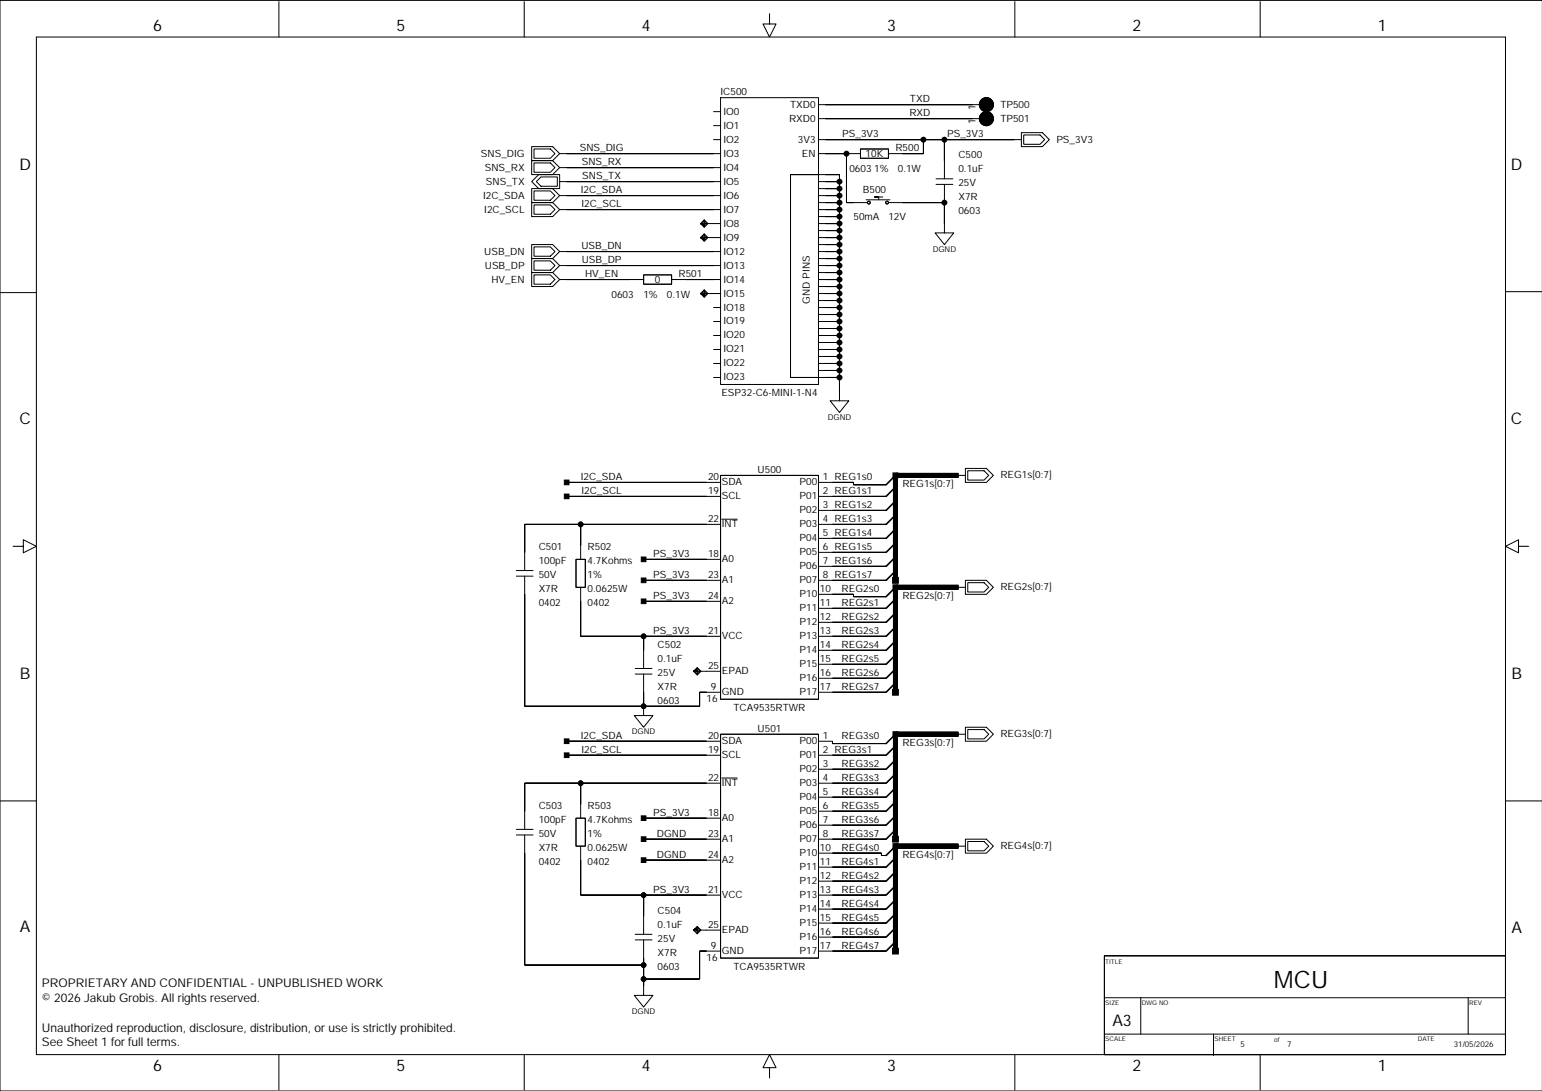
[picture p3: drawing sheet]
<svg xmlns="http://www.w3.org/2000/svg" width="420mm" height="297mm" viewBox="0 0 420 297" stroke-linecap="round" stroke-linejoin="round" font-family="sans-serif">
<g fill="none" stroke="#000" stroke-width=".27">
<path d="M9.9 10.1h400v277h-400zM75.9 .4v9.7M142.7 .4v9.7M209.5 3.7v2.8h1.8l-1.8 3.6-1.8-3.6h1.8M276.3 .4v9.7M343.1 .4v9.7M419.9 .1h-419.9v296.9h419.9M144.7 39.9h5.8l1.9 1.9-1.9 1.9h-5.8zM194.3 38h1.9M194.3 30.4h1.9M194.3 34.2h1.9M196.2 26.6h26.6v78.1h-26.6z"/>
<path d="M222.8 38h55.3M222.8 32.3h43.8M222.8 28.5h43.8M251.4 38v3.8h-9.5M257.1 38v10.7M278.1 36.1h5.7l1.9 1.9-1.9 1.9h-5.7zM278.7 36.7h4.4l1.3 1.3-1.3 1.3h-4.4zM144.7 51.3h5.8l1.9 2-1.9 1.9h-5.8zM144.7 55.2h5.8l1.9 1.9-1.9 1.9h-5.8zM144.7 43.7h5.8l1.9 1.9-1.9 1.9h-5.8zM145.4 52h4.4l1.3 1.3-1.3 1.2h-4.4zM145.4 55.8h4.4l1.3 1.3-1.3 1.2h-4.4z"/>
<path d="M145.4 44.4h4.4l1.3 1.2-1.3 1.3h-4.4zM145.4 40.6h4.4l1.3 1.2-1.3 1.3h-4.4zM146.7 47.5h5.7v3.8h-5.7l-2-1.9zM147.3 48.2h4.4v2.5h-4.4l-1.3-1.3zM152.4 49.4h43.8M152.4 41.8h43.8M152.4 45.6h43.8M152.4 53.3h43.8M152.4 57.1h43.8M191.7 59.9v2M215.2 47.5h7.6v55.3h-7.6zM222.8 47.5h5.7v61.6h-2.5l2.5 3.2 2.6-3.2h-2.6"/>
<path d="M222.8 49.4h5.7M222.8 41.8h11.5M222.8 51.3h5.7M222.8 53.3h5.7M222.8 57.1h5.7M222.8 55.2h5.7M222.8 59h5.7M230.5 41.8h.1M230.5 41.8v13.4h5.7M234.3 40.6h7.6v2.5h-7.6zM235.8 54.4h6.5M240.4 53.6h-2.3h1.1v.8"/>
<path d="M241.9 55.2h15.2M254.8 50.2h4.6M254.8 48.7h4.6M257.1 55.2h.1M257.1 50.2v13.2h-2.5l2.5 3.2 2.6-3.2h-2.6M0 79.7h9.9M144.7 66.6h5.8l1.9 1.9-1.9 1.9h-5.8zM144.7 70.4h5.8l1.9 1.9-1.9 1.9h-5.8zM144.7 74.2h5.8l1.9 1.9-1.9 1.9h-5.8zM145.4 67.2h4.4l1.3 1.3-1.3 1.3h-4.4zM145.4 71h4.4l1.3 1.3-1.3 1.3h-4.4zM145.4 74.8h4.4l1.3 1.3-1.3 1.3h-4.4z"/>
<path d="M152.4 68.5h43.8M152.4 72.3h43.8M152.4 76.1h22.8M175.2 74.8h7.6v2.6h-7.6zM182.8 76.1h13.4M191 79.9l.7 .8-.7-.8 .7-.7 .8 .7-.8 .8M191 60.9l.7 .7-.7-.7 .7-.8 .8 .8-.8 .7M191 64.7l.7 .7-.7-.7 .7-.8 .8 .8-.8 .7M191.5 79.9l.2 .3-.2-.3 .2-.2 .3 .2-.3 .3M191.5 60.9l.2 .2-.2-.2 .2-.3 .3 .3-.3 .2M191.5 64.7l.2 .2-.2-.2 .2-.3 .3 .3-.3 .2M191.7 63.7v2"/>
<path d="M191.7 78.9v2M194.3 79.9h.1M194.3 60.9h.1M194.3 64.7h.1M196.2 79.9h-5.5l.3 .3-.3-.3 1-1 1 1-1 1-.7-.7M196.2 60.9h-5.5l.3 .2-.3-.2 1-1 1 1-1 1-.7-.8M196.2 64.7h-5.5l.3 .2-.3-.2 1-1 1 1-1 1-.7-.8M222.8 68.5h5.7M222.8 72.3h5.7M222.8 76.1h5.7M222.8 79.9h5.7M222.8 60.9h5.7"/>
<path d="M222.8 64.7h5.7M222.8 62.8h5.7M222.8 66.6h5.7M222.8 70.4h5.7M222.8 74.2h5.7M222.8 78h5.7M257.1 60.9h.1M409.9 79.4h9.9M194.3 83.7h1.9M194.3 87.5h1.9M194.3 91.3h1.9M194.3 95.2h1.9"/>
<path d="M194.3 99h1.9M222.8 83.7h5.7M222.8 87.5h5.7M222.8 91.3h5.7M222.8 95.2h5.7M222.8 99h5.7M222.8 81.8h5.7M222.8 85.6h5.7M222.8 89.4h5.7M222.8 93.3h5.7M222.8 97.1h5.7M194.3 102.8h1.9"/>
<path d="M222.8 102.8h5.7M222.8 100.9h5.7M228.5 106.6h.1M154.3 131.3h41.9M154.3 135.2h41.9M196.2 129.4h26.6v61h-26.6zM222.8 131.3h9.6v.7h8.8M222.8 135.2h18.4M222.8 139h18.4M241.2 132h.1M241.2 135.2h.1M241.2 139h.1"/>
<path d="M260.9 129.4h1.9M262.8 127.5h5.7l1.9 1.9-1.9 1.9h-5.7zM263.5 128.2h4.4l1.3 1.2-1.3 1.3h-4.4zM3.6 148.7h2.7v-1.7l3.6 1.7-3.6 1.8v-1.8M140.6 156.9h4.5M140.6 155.3h4.5M142.8 156.9v35.4h47.7v-3.8h5.7M156.8 152.3h2.5v7.6h-2.5zM158.1 159.9v13.3h38.1M158.1 142.8v9.5M175.2 158h21M175.2 152.3h21"/>
<path d="M196.2 142.8h-53.4v12.5M196.5 141.4h4.2M222.8 142.8h18.4M222.8 146.6h18.4M222.8 150.4h18.4M222.8 154.2h18.4M222.8 158h18.4M241.2 142.8h.1M241.2 146.6h.1M241.2 150.4h.1M241.2 154.2h.1M241.2 158h.1"/>
<path d="M260.9 159.9h1.9M262.8 158h5.7l1.9 1.9-1.9 1.9h-5.7zM263.5 158.6h4.4l1.3 1.3-1.3 1.3h-4.4zM413.4 148.7v-1.7l-3.5 1.7 3.5 1.8v-1.8h2.8M175.2 163.7h21M175.2 173.2v8.8M222.8 161.8h9.6v.6h8.8M222.8 165.6h18.4M222.8 169.4h18.4M222.8 173.2h18.4M222.8 177.1h18.4M241.2 162.4h.1"/>
<path d="M241.2 165.6h.1M241.2 169.4h.1M241.2 173.2h.1M241.2 177.1h.1M172.9 183.5h4.6M172.9 182h4.6M175.2 192.3h.1M175.2 183.5v11.3h-2.5l2.5 3.2 2.6-3.2h-2.6M189.1 182.5l.7-.8 1 1.1-1 1-1-1 .3-.3-.3 .3h7.4M189.8 182.5l.3 .3-.3 .2-.2-.2 .2-.3-.2 .3M189.8 182l.8 .8-.8 .7-.7-.7 .7-.8-.7 .8M189.8 181.7v2.1"/>
<path d="M192.4 182.8h.1M196.2 199.9h26.6v61h-26.6zM222.8 180.9h18.4M222.8 184.7h18.4M222.8 188.5h18.4M241.2 180.9h.1M241.2 184.7h.1M241.2 188.5h.1M260.9 199.9h1.9M262.8 198h5.7l1.9 1.9-1.9 1.9h-5.7zM263.5 198.6h4.4l1.3 1.3-1.3 1.3h-4.4zM0 218.1h9.9"/>
<path d="M154.3 205.6h41.9M154.3 201.8h41.9M158.1 213.2v9.6M196.2 213.2h-53.4v12.6M196.5 211.8h4.2M222.8 205.6h18.4M222.8 209.4h18.4M222.8 213.2h18.4M222.8 217h18.4M222.8 201.8h3.8v.6h14.6M241.2 202.4h.1M241.2 205.6h.1"/>
<path d="M241.2 209.4h.1M241.2 213.2h.1M241.2 217h.1M409.9 218.1h9.9M140.6 227.3h4.5M140.6 225.8h4.5M142.8 227.3v35.5h32.4M156.8 222.8h2.5v7.6h-2.5zM158.1 230.4v13.3h38.1M175.2 228.5h21M175.2 222.8h21M175.2 234.2h21"/>
<path d="M222.8 220.9h18.4M222.8 224.7h18.4M222.8 228.5h18.4M222.8 232.3h17.2v.6h1.2M222.8 236.1h18.4M222.8 239.9h18.4M241.2 220.9h.1M241.2 224.7h.1M241.2 228.5h.1M241.2 232.9h.1M241.2 236.1h.1M241.2 239.9h.1"/>
<path d="M260.9 230.4h1.9M262.8 228.5h5.7l1.9 1.9-1.9 1.9h-5.7zM263.5 229.1h4.4l1.3 1.3-1.3 1.2h-4.4zM172.9 255.9h4.6M172.9 254.4h4.6M175.2 255.9v15.1h-2.5l2.5 3.2 2.6-3.2h-2.6M175.2 243.7v10.7M189.1 253l.7-.8 1 1-1 1-1-1 .3-.2-.3 .2h7.4M189.8 253l.3 .2-.3 .3-.2-.3 .2-.2-.2 .2M189.8 252.5l.8 .7-.8 .8-.7-.8 .7-.7-.7 .7M189.8 252.2v2M192.4 253.2h.1"/>
<path d="M196.2 258.9h-5.7v7.7h-15.3M222.8 243.7h18.4M222.8 247.5h18.4M222.8 251.3h18.4M222.8 255.1h18.4M222.8 258.9h18.4M241.2 243.7h.1M241.2 247.5h.1M241.2 251.3h.1M241.2 255.1h.1M241.2 258.9h.1M175.2 268.5h.1"/>
<path d="M300.7 260.2h109.2v26.9h-109.2zM300.7 271.6h109.2M300.7 260.2h109.2M310.6 271.6v9.9M399.7 271.6v9.9M75.9 287.1v9.7M142.7 287.1v9.7M209.5 290.7h1.8l-1.8-3.6-1.8 3.6h1.8v2.8M276.3 287.1v9.7M300.7 281.5h109.2M330.4 281.5v5.9M343.1 287.1v9.7"/>
<circle cx="251.4" cy="38" r=".63"/>
<circle cx="257.1" cy="38" r=".63"/>
<circle cx="268.5" cy="32.3" r="1.9"/>
<circle cx="268.5" cy="28.5" r="1.9"/>
<circle cx="228.5" cy="57.1" r=".63"/>
<circle cx="228.5" cy="51.3" r=".63"/>
<circle cx="228.5" cy="59" r=".63"/>
<circle cx="228.5" cy="55.2" r=".63"/>
<circle cx="228.5" cy="53.3" r=".63"/>
<circle cx="228.5" cy="49.4" r=".63"/>
<circle cx="230.5" cy="41.8" r=".63"/>
<circle cx="236.5" cy="55.2" r=".38"/>
<circle cx="241.5" cy="55.2" r=".38"/>
<circle cx="257.1" cy="55.2" r=".63"/>
<circle cx="228.5" cy="64.7" r=".63"/>
<circle cx="228.5" cy="66.6" r=".63"/>
<circle cx="228.5" cy="76.1" r=".63"/>
<circle cx="228.5" cy="68.5" r=".63"/>
<circle cx="228.5" cy="60.9" r=".63"/>
<circle cx="228.5" cy="62.8" r=".63"/>
<circle cx="228.5" cy="78" r=".63"/>
<circle cx="228.5" cy="70.4" r=".63"/>
<circle cx="228.5" cy="79.9" r=".63"/>
<circle cx="228.5" cy="74.2" r=".63"/>
<circle cx="228.5" cy="72.3" r=".63"/>
<circle cx="228.5" cy="81.8" r=".63"/>
<circle cx="228.5" cy="89.4" r=".63"/>
<circle cx="228.5" cy="93.3" r=".63"/>
<circle cx="228.5" cy="85.6" r=".63"/>
<circle cx="228.5" cy="83.7" r=".63"/>
<circle cx="228.5" cy="87.5" r=".63"/>
<circle cx="228.5" cy="95.2" r=".63"/>
<circle cx="228.5" cy="91.3" r=".63"/>
<circle cx="228.5" cy="99" r=".63"/>
<circle cx="228.5" cy="97.1" r=".63"/>
<circle cx="228.5" cy="100.9" r=".63"/>
<circle cx="228.5" cy="102.8" r=".63"/>
<circle cx="158.1" cy="142.8" r=".63"/>
<circle cx="175.2" cy="173.2" r=".63"/>
<circle cx="175.2" cy="192.3" r=".63"/>
<circle cx="158.1" cy="213.2" r=".63"/>
<circle cx="175.2" cy="243.7" r=".63"/>
<circle cx="175.2" cy="266.6" r=".63"/>
<circle cx="175.2" cy="262.8" r=".63"/>
</g>
<g fill="#000" stroke="#000" stroke-width=".27">
<path d="M224.7 38h26.7z" fill-rule="evenodd"/>
<path d="M251.4 38v3.8z" fill-rule="evenodd"/>
<path d="M251.4 38h5.7z" fill-rule="evenodd"/>
<path d="M257.1 38v5.7z" fill-rule="evenodd"/>
<path d="M224.7 28.5h40z" fill-rule="evenodd"/>
<path d="M224.7 32.3h40z" fill-rule="evenodd"/>
<path d="M257.1 38h19.1z" fill-rule="evenodd"/>
<path d="M154.3 53.3h40z" fill-rule="evenodd"/>
<path d="M154.3 57.1h40z" fill-rule="evenodd"/>
<path d="M154.3 49.4h40z" fill-rule="evenodd"/>
<path d="M154.3 45.6h40z" fill-rule="evenodd"/>
<path d="M154.3 41.8h40z" fill-rule="evenodd"/>
<path d="M224.7 53.3h3.8z" fill-rule="evenodd"/>
<path d="M228.5 53.3v1.9z" fill-rule="evenodd"/>
<path d="M224.7 55.2h3.8z" fill-rule="evenodd"/>
<path d="M224.7 51.3h3.8z" fill-rule="evenodd"/>
<path d="M224.7 49.4h3.8z" fill-rule="evenodd"/>
<path d="M224.7 47.5h3.8z" fill-rule="evenodd"/>
<path d="M228.5 47.5v1.9z" fill-rule="evenodd"/>
<path d="M228.5 49.4v1.9z" fill-rule="evenodd"/>
<path d="M228.5 55.2v1.9z" fill-rule="evenodd"/>
<path d="M224.7 57.1h3.8z" fill-rule="evenodd"/>
<path d="M228.5 57.1v1.9z" fill-rule="evenodd"/>
<path d="M224.7 59h3.8z" fill-rule="evenodd"/>
<path d="M228.5 59v1.9z" fill-rule="evenodd"/>
<path d="M228.5 51.3v2z" fill-rule="evenodd"/>
<path d="M224.7 41.8h5.8z" fill-rule="evenodd"/>
<path d="M230.5 41.8v13.4z" fill-rule="evenodd"/>
<path d="M230.5 55.2h1.9z" fill-rule="evenodd"/>
<path d="M245.7 41.8h5.7z" fill-rule="evenodd"/>
<path d="M245.7 55.2h11.4z" fill-rule="evenodd"/>
<path d="M257.1 55.2v5.7z" fill-rule="evenodd"/>
<path d="M154.3 76.1h17.1z" fill-rule="evenodd"/>
<path d="M154.3 68.5h40z" fill-rule="evenodd"/>
<path d="M154.3 72.3h40z" fill-rule="evenodd"/>
<path d="M186.6 76.1h7.7z" fill-rule="evenodd"/>
<path d="M224.7 79.9h3.8z" fill-rule="evenodd"/>
<path d="M224.7 78h3.8z" fill-rule="evenodd"/>
<path d="M224.7 74.2h3.8z" fill-rule="evenodd"/>
<path d="M224.7 66.6h3.8z" fill-rule="evenodd"/>
<path d="M224.7 64.7h3.8z" fill-rule="evenodd"/>
<path d="M224.7 62.8h3.8z" fill-rule="evenodd"/>
<path d="M224.7 60.9h3.8z" fill-rule="evenodd"/>
<path d="M228.5 60.9v1.9z" fill-rule="evenodd"/>
<path d="M228.5 62.8v1.9z" fill-rule="evenodd"/>
<path d="M228.5 64.7v1.9z" fill-rule="evenodd"/>
<path d="M228.5 66.6v1.9z" fill-rule="evenodd"/>
<path d="M224.7 68.5h3.8z" fill-rule="evenodd"/>
<path d="M228.5 68.5v1.9z" fill-rule="evenodd"/>
<path d="M224.7 70.4h3.8z" fill-rule="evenodd"/>
<path d="M228.5 70.4v1.9z" fill-rule="evenodd"/>
<path d="M224.7 72.3h3.8z" fill-rule="evenodd"/>
<path d="M228.5 72.3v1.9z" fill-rule="evenodd"/>
<path d="M228.5 74.2v1.9z" fill-rule="evenodd"/>
<path d="M224.7 76.1h3.8z" fill-rule="evenodd"/>
<path d="M228.5 76.1v1.9z" fill-rule="evenodd"/>
<path d="M228.5 78v1.9z" fill-rule="evenodd"/>
<path d="M228.5 79.9v1.9z" fill-rule="evenodd"/>
<path d="M224.7 89.4h3.8z" fill-rule="evenodd"/>
<path d="M224.7 85.6h3.8z" fill-rule="evenodd"/>
<path d="M224.7 81.8h3.8z" fill-rule="evenodd"/>
<path d="M228.5 81.8v1.9z" fill-rule="evenodd"/>
<path d="M224.7 83.7h3.8z" fill-rule="evenodd"/>
<path d="M228.5 83.7v1.9z" fill-rule="evenodd"/>
<path d="M228.5 85.6v1.9z" fill-rule="evenodd"/>
<path d="M224.7 87.5h3.8z" fill-rule="evenodd"/>
<path d="M228.5 87.5v1.9z" fill-rule="evenodd"/>
<path d="M228.5 89.4v1.9z" fill-rule="evenodd"/>
<path d="M224.7 91.3h3.8z" fill-rule="evenodd"/>
<path d="M228.5 91.3v2z" fill-rule="evenodd"/>
<path d="M224.7 93.3h3.8z" fill-rule="evenodd"/>
<path d="M228.5 93.3v1.9z" fill-rule="evenodd"/>
<path d="M224.7 95.2h3.8z" fill-rule="evenodd"/>
<path d="M228.5 95.2v1.9z" fill-rule="evenodd"/>
<path d="M224.7 97.1h3.8z" fill-rule="evenodd"/>
<path d="M228.5 97.1v1.9z" fill-rule="evenodd"/>
<path d="M224.7 99h3.8z" fill-rule="evenodd"/>
<path d="M228.5 99v1.9z" fill-rule="evenodd"/>
<path d="M224.7 102.8h3.8z" fill-rule="evenodd"/>
<path d="M228.5 102.8v3.8z" fill-rule="evenodd"/>
<path d="M224.7 100.9h3.8z" fill-rule="evenodd"/>
<path d="M228.5 100.9v1.9z" fill-rule="evenodd"/>
<path d="M153.6 130.7h1.3v1.3h-1.3z" fill-rule="evenodd"/>
<path d="M153.6 134.5h1.3v1.3h-1.3z" fill-rule="evenodd"/>
<path d="M154.3 131.3h38.1z" fill-rule="evenodd"/>
<path d="M154.3 135.2h38.1z" fill-rule="evenodd"/>
<path d="M232.4 131.3v.7z" fill-rule="evenodd"/>
<path d="M226.6 131.3h5.8z" fill-rule="evenodd"/>
<path d="M232.4 132h8.8z" fill-rule="evenodd"/>
<path d="M226.6 135.2h14.6z" fill-rule="evenodd"/>
<path d="M226.6 139h14.6z" fill-rule="evenodd"/>
<path d="M243.1 128.8h1.4v1.3h-1.4z" fill-rule="evenodd"/>
<path d="M142.8 142.8v7.6z" fill-rule="evenodd"/>
<path d="M158.1 142.8v5.7z" fill-rule="evenodd"/>
<path d="M142.8 142.8h15.3z" fill-rule="evenodd"/>
<path d="M174.6 151.7h1.3v1.2h-1.3z" fill-rule="evenodd"/>
<path d="M174.6 157.4h1.3v1.2h-1.3z" fill-rule="evenodd"/>
<path d="M175.2 152.3h17.2z" fill-rule="evenodd"/>
<path d="M175.2 158h17.2z" fill-rule="evenodd"/>
<path d="M158.1 142.8h34.3z" fill-rule="evenodd"/>
<path d="M226.6 142.8h14.6z" fill-rule="evenodd"/>
<path d="M226.6 146.6h14.6z" fill-rule="evenodd"/>
<path d="M226.6 150.4h14.6z" fill-rule="evenodd"/>
<path d="M226.6 154.2h14.6z" fill-rule="evenodd"/>
<path d="M226.6 158h14.6z" fill-rule="evenodd"/>
<path d="M243 157.2h1.6v1.6h-1.6z" fill-rule="evenodd"/>
<path d="M142.8 161.8v30.5z" fill-rule="evenodd"/>
<path d="M158.1 163.7v9.5z" fill-rule="evenodd"/>
<path d="M174.6 163.1h1.3v1.3h-1.3z" fill-rule="evenodd"/>
<path d="M158.1 173.2h17.1z" fill-rule="evenodd"/>
<path d="M175.2 173.2v3.9z" fill-rule="evenodd"/>
<path d="M175.2 163.7h17.2z" fill-rule="evenodd"/>
<path d="M175.2 173.2h17.2z" fill-rule="evenodd"/>
<path d="M232.4 161.8v.6z" fill-rule="evenodd"/>
<path d="M226.6 161.8h5.8z" fill-rule="evenodd"/>
<path d="M226.6 165.6h14.6z" fill-rule="evenodd"/>
<path d="M226.6 169.4h14.6z" fill-rule="evenodd"/>
<path d="M226.6 173.2h14.6z" fill-rule="evenodd"/>
<path d="M226.6 177.1h14.6z" fill-rule="evenodd"/>
<path d="M232.4 162.4h8.8z" fill-rule="evenodd"/>
<path d="M243.1 159.2h1.4v1.4h-1.4z" fill-rule="evenodd"/>
<path d="M142.8 192.3h32.4z" fill-rule="evenodd"/>
<path d="M175.2 188.5v3.8z" fill-rule="evenodd"/>
<path d="M190.5 188.5v3.8z" fill-rule="evenodd"/>
<path d="M175.2 192.3h15.3z" fill-rule="evenodd"/>
<path d="M190.5 188.5h1.9z" fill-rule="evenodd"/>
<path d="M226.6 180.9h14.6z" fill-rule="evenodd"/>
<path d="M226.6 184.7h14.6z" fill-rule="evenodd"/>
<path d="M226.6 188.5h14.6z" fill-rule="evenodd"/>
<path d="M243 187.7h1.6v1.6h-1.6z" fill-rule="evenodd"/>
<path d="M142.8 213.2v7.7z" fill-rule="evenodd"/>
<path d="M153.6 201.2h1.3v1.2h-1.3z" fill-rule="evenodd"/>
<path d="M153.6 205h1.3v1.3h-1.3z" fill-rule="evenodd"/>
<path d="M158.1 213.2v5.8z" fill-rule="evenodd"/>
<path d="M142.8 213.2h15.3z" fill-rule="evenodd"/>
<path d="M154.3 201.8h38.1z" fill-rule="evenodd"/>
<path d="M154.3 205.6h38.1z" fill-rule="evenodd"/>
<path d="M158.1 213.2h34.3z" fill-rule="evenodd"/>
<path d="M226.6 201.8v.6z" fill-rule="evenodd"/>
<path d="M226.6 205.6h14.6z" fill-rule="evenodd"/>
<path d="M226.6 209.4h14.6z" fill-rule="evenodd"/>
<path d="M226.6 213.2h14.6z" fill-rule="evenodd"/>
<path d="M226.6 217h14.6z" fill-rule="evenodd"/>
<path d="M226.6 202.4h14.6z" fill-rule="evenodd"/>
<path d="M243.1 199.2h1.4v1.4h-1.4z" fill-rule="evenodd"/>
<path d="M142.8 232.3v30.5z" fill-rule="evenodd"/>
<path d="M158.1 234.2v9.5z" fill-rule="evenodd"/>
<path d="M174.6 222.1h1.3v1.3h-1.3z" fill-rule="evenodd"/>
<path d="M174.6 227.8h1.3v1.3h-1.3z" fill-rule="evenodd"/>
<path d="M174.6 233.6h1.3v1.2h-1.3z" fill-rule="evenodd"/>
<path d="M175.2 222.8h17.2z" fill-rule="evenodd"/>
<path d="M175.2 228.5h17.2z" fill-rule="evenodd"/>
<path d="M175.2 234.2h17.2z" fill-rule="evenodd"/>
<path d="M226.6 232.3h13.4z" fill-rule="evenodd"/>
<path d="M240 232.3v.6z" fill-rule="evenodd"/>
<path d="M226.6 220.9h14.6z" fill-rule="evenodd"/>
<path d="M226.6 224.7h14.6z" fill-rule="evenodd"/>
<path d="M226.6 228.5h14.6z" fill-rule="evenodd"/>
<path d="M240 232.9h1.2z" fill-rule="evenodd"/>
<path d="M226.6 236.1h14.6z" fill-rule="evenodd"/>
<path d="M226.6 239.9h14.6z" fill-rule="evenodd"/>
<path d="M243 227.7h1.6v1.6h-1.6z" fill-rule="evenodd"/>
<path d="M243.1 229.7h1.4v1.4h-1.4z" fill-rule="evenodd"/>
<path d="M158.1 243.7h17.1z" fill-rule="evenodd"/>
<path d="M175.2 243.7v5.7z" fill-rule="evenodd"/>
<path d="M190.5 258.9v7.7z" fill-rule="evenodd"/>
<path d="M190.5 258.9h1.9z" fill-rule="evenodd"/>
<path d="M175.2 243.7h17.2z" fill-rule="evenodd"/>
<path d="M226.6 243.7h14.6z" fill-rule="evenodd"/>
<path d="M226.6 247.5h14.6z" fill-rule="evenodd"/>
<path d="M226.6 251.3h14.6z" fill-rule="evenodd"/>
<path d="M226.6 255.1h14.6z" fill-rule="evenodd"/>
<path d="M226.6 258.9h14.6z" fill-rule="evenodd"/>
<path d="M243 258.2h1.6v1.5h-1.6z" fill-rule="evenodd"/>
<path d="M142.8 262.8h32.4z" fill-rule="evenodd"/>
<path d="M175.2 262.8v3.8z" fill-rule="evenodd"/>
<path d="M175.2 260.9v1.9z" fill-rule="evenodd"/>
<path d="M175.2 266.6v1.9z" fill-rule="evenodd"/>
<path d="M175.2 266.6h15.3z" fill-rule="evenodd"/>
<circle cx="251.4" cy="38" r=".63"/>
<circle cx="257.1" cy="38" r=".63"/>
<circle cx="268.5" cy="32.3" r="1.9"/>
<circle cx="268.5" cy="28.5" r="1.9"/>
<circle cx="228.5" cy="57.1" r=".63"/>
<circle cx="228.5" cy="51.3" r=".63"/>
<circle cx="228.5" cy="59" r=".63"/>
<circle cx="228.5" cy="55.2" r=".63"/>
<circle cx="228.5" cy="53.3" r=".63"/>
<circle cx="228.5" cy="49.4" r=".63"/>
<circle cx="230.5" cy="41.8" r=".63"/>
<circle cx="257.1" cy="55.2" r=".63"/>
<circle cx="228.5" cy="64.7" r=".63"/>
<circle cx="228.5" cy="66.6" r=".63"/>
<circle cx="228.5" cy="76.1" r=".63"/>
<circle cx="228.5" cy="68.5" r=".63"/>
<circle cx="228.5" cy="60.9" r=".63"/>
<circle cx="228.5" cy="62.8" r=".63"/>
<circle cx="228.5" cy="78" r=".63"/>
<circle cx="228.5" cy="70.4" r=".63"/>
<circle cx="228.5" cy="79.9" r=".63"/>
<circle cx="228.5" cy="74.2" r=".63"/>
<circle cx="228.5" cy="72.3" r=".63"/>
<circle cx="228.5" cy="81.8" r=".63"/>
<circle cx="228.5" cy="89.4" r=".63"/>
<circle cx="228.5" cy="93.3" r=".63"/>
<circle cx="228.5" cy="85.6" r=".63"/>
<circle cx="228.5" cy="83.7" r=".63"/>
<circle cx="228.5" cy="87.5" r=".63"/>
<circle cx="228.5" cy="95.2" r=".63"/>
<circle cx="228.5" cy="91.3" r=".63"/>
<circle cx="228.5" cy="99" r=".63"/>
<circle cx="228.5" cy="97.1" r=".63"/>
<circle cx="228.5" cy="100.9" r=".63"/>
<circle cx="228.5" cy="102.8" r=".63"/>
<circle cx="158.1" cy="142.8" r=".63"/>
<circle cx="175.2" cy="173.2" r=".63"/>
<circle cx="175.2" cy="192.3" r=".63"/>
<circle cx="158.1" cy="213.2" r=".63"/>
<circle cx="175.2" cy="243.7" r=".63"/>
<circle cx="175.2" cy="266.6" r=".63"/>
<circle cx="175.2" cy="262.8" r=".63"/>
</g>
<g fill="#000" stroke="#000" stroke-width="1.3" stroke-linecap="butt">
<path d="M243.8 129.4v28.6z" fill-rule="evenodd"/>
<path d="M243.8 129.4h17.1z" fill-rule="evenodd"/>
<path d="M243.8 159.9v28.6z" fill-rule="evenodd"/>
<path d="M243.8 159.9h17.1z" fill-rule="evenodd"/>
<path d="M243.8 199.9v28.6z" fill-rule="evenodd"/>
<path d="M243.8 199.9h17.1z" fill-rule="evenodd"/>
<path d="M243.8 230.4v28.5z" fill-rule="evenodd"/>
<path d="M243.8 230.4h17.1z" fill-rule="evenodd"/>
</g>
<path d="M260.9 129.4h-17.1v28.6M260.9 159.9h-17.1v28.6M260.9 199.9h-17.1v28.6M260.9 230.4h-17.1v28.5" fill="none" stroke="#000" stroke-width="1.3" stroke-linecap="butt"/>
<g fill="none" stroke="#000" stroke-width=".45">
<path d="M243.8 129.4l-2.6 2.6M243.8 132.6l-2.6 2.6M243.8 136.4l-2.6 2.6M243.8 140.2l-2.6 2.6M243.8 144l-2.6 2.6M243.8 147.8l-2.6 2.6M243.8 151.7l-2.6 2.5M243.8 155.5l-2.6 2.5M243.8 159.9l-2.6 2.5M243.8 163.1l-2.6 2.5M243.8 166.9l-2.6 2.5M243.8 170.7l-2.6 2.5"/>
<path d="M243.8 174.5l-2.6 2.6M243.8 178.3l-2.6 2.6M243.8 182.1l-2.6 2.6M243.8 185.9l-2.6 2.6M243.8 199.9l-2.6 2.5M243.8 203.1l-2.6 2.5M243.8 206.9l-2.6 2.5M243.8 210.7l-2.6 2.5M243.8 214.5l-2.6 2.5M243.8 218.3l-2.6 2.6M243.8 222.1l-2.6 2.6M243.8 225.9l-2.6 2.6"/>
<path d="M243.8 230.4l-2.6 2.5M243.8 233.6l-2.6 2.5M243.8 237.4l-2.6 2.5M243.8 241.2l-2.6 2.5M243.8 245l-2.6 2.5M243.8 248.8l-2.6 2.5M243.8 252.6l-2.6 2.5M243.8 256.4l-2.6 2.5"/>
</g>
<text font-size="6.5" x="346.8" y="268.9">MCU</text>
<g font-size="4.4">
<text x="41.7" y="8.3">6</text>
<text x="108" y="8.3">5</text>
<text x="174.8" y="8.3">4</text>
<text x="241.6" y="8.3">3</text>
<text x="308.3" y="8.3">2</text>
<text x="375.1" y="8.3">1</text>
<text x="5.3" y="46.2">D</text>
<text x="411.3" y="46.2">D</text>
<text x="5.3" y="115.5">C</text>
<text x="411.3" y="115.5">C</text>
<text x="5.4" y="184.8">B</text>
<text x="411.5" y="184.8">B</text>
<text x="5.4" y="253.6">A</text>
<text x="411.5" y="253.9">A</text>
<text x="302.8" y="279.3">A3</text>
<text x="41.7" y="291.5">6</text>
<text x="108" y="291.5">5</text>
<text x="174.8" y="291.5">4</text>
<text x="241.6" y="291.5">3</text>
<text x="308.3" y="291.5">2</text>
<text x="375.1" y="291.5">1</text>
</g>
<g font-size="3.3">
<text x="11.4" y="268.8">PROPRIETARY AND CONFIDENTIAL - UNPUBLISHED WORK</text>
<text x="11.4" y="272.8">© 2026 Jakub Grobis. All rights reserved.</text>
<text x="11.4" y="280.8">Unauthorized reproduction, disclosure, distribution, or use is strictly prohibited.</text>
<text x="11.4" y="284.9">See Sheet 1 for full terms.</text>
</g>
<g font-size="2.7">
<text x="196.2" y="26">IC500</text>
<text x="215.1" y="29.3">TXD0</text>
<text x="247.7" y="27.9">TXD</text>
<text x="272.4" y="29.3">TP500</text>
<text x="196.9" y="31.2">IO0</text>
<text x="196.9" y="35">IO1</text>
<text x="214.8" y="33.1">RXD0</text>
<text x="247.6" y="31.7">RXD</text>
<text x="265.5" y="33.8" transform="rotate(-90 265.5 33.8)">1</text>
<text x="265.5" y="30" transform="rotate(-90 265.5 30)">1</text>
<text x="272.4" y="33.1">TP501</text>
<text x="157.8" y="41.2">SNS_DIG</text>
<text x="196.9" y="38.8">IO2</text>
<text x="217.2" y="38.8">3V3</text>
<text x="229.3" y="37.4">PS_3V3</text>
<text x="243.8" y="41.2">R500</text>
<text x="257.9" y="37.4">PS_3V3</text>
<text x="287.6" y="38.8">PS_3V3</text>
<text x="130.9" y="42.6">SNS_DIG</text>
<text x="132" y="46.4">SNS_RX</text>
<text x="158.4" y="45">SNS_RX</text>
<text x="196.9" y="42.6">IO3</text>
<text x="196.9" y="46.4">IO4</text>
<text x="218.3" y="42.6">EN</text>
<text x="231.2" y="46.9">0603</text>
<text x="235.7" y="42.6">10K</text>
<text x="238" y="46.9">1%</text>
<text x="244.4" y="46.9">0.1W</text>
<text x="260.9" y="43.1">C500</text>
<text x="260.9" y="46.9">0.1uF</text>
<text x="132.3" y="50.3">SNS_TX</text>
<text x="158.1" y="52.6">I2C_SDA</text>
<text x="158.5" y="48.8">SNS_TX</text>
<text x="196.9" y="50.3">IO5</text>
<text x="234.9" y="52.6">B500</text>
<text x="260.9" y="50.7">25V</text>
<text x="131.5" y="54.1">I2C_SDA</text>
<text x="131.8" y="57.9">I2C_SCL</text>
<text x="158.3" y="56.4">I2C_SCL</text>
<text x="196.9" y="54.1">IO6</text>
<text x="196.9" y="57.9">IO7</text>
<text x="232.4" y="59.8">50mA</text>
<text x="241.9" y="59.8">12V</text>
<text x="260.9" y="58.3">0603</text>
<text x="260.9" y="54.5">X7R</text>
<text x="196.9" y="61.7">IO8</text>
<text x="196.9" y="65.5">IO9</text>
<text x="131.8" y="69.3">USB_DN</text>
<text x="158.3" y="67.9">USB_DN</text>
<text x="158.4" y="71.7">USB_DP</text>
<text x="196.9" y="69.3">IO12</text>
<text x="132" y="73.1">USB_DP</text>
<text x="133.8" y="76.9">HV_EN</text>
<text x="159.3" y="75.5">HV_EN</text>
<text x="178.3" y="76.9">0</text>
<text x="184.7" y="75.5">R501</text>
<text x="196.9" y="73.1">IO13</text>
<text x="196.9" y="76.9">IO14</text>
<text x="166.5" y="81.2">0603</text>
<text x="175.2" y="81.2">1%</text>
<text x="181.6" y="81.2">0.1W</text>
<text x="196.9" y="80.7">IO15</text>
<text x="220.5" y="82.7" transform="rotate(-90 220.5 82.7)">GND PINS</text>
<text x="196.9" y="84.5">IO18</text>
<text x="196.9" y="88.3">IO19</text>
<text x="196.9" y="92.2">IO20</text>
<text x="196.9" y="96">IO21</text>
<text x="196.9" y="99.8">IO22</text>
<text x="196.4" y="107.9">ESP32-C6-MINI-1-N4</text>
<text x="196.9" y="103.6">IO23</text>
<text x="158.1" y="130.7">I2C_SDA</text>
<text x="192.8" y="130.7">20</text>
<text x="206.3" y="128.8">U500</text>
<text x="224" y="130.7">1 REG1s0</text>
<text x="272.4" y="130.2">REG1s[0:7]</text>
<text x="158.3" y="134.5">I2C_SCL</text>
<text x="192.8" y="134.5">19</text>
<text x="196.5" y="132.2">SDA</text>
<text x="196.5" y="136">SCL</text>
<text x="217.7" y="132.2">P00</text>
<text x="217.7" y="136">P01</text>
<text x="224" y="134.5">2 REG1s1</text>
<text x="245.7" y="132.6">REG1s[0:7]</text>
<text x="192.8" y="142.1">22</text>
<text x="196.5" y="143.6">INT</text>
<text x="217.7" y="139.8">P02</text>
<text x="217.7" y="143.6">P03</text>
<text x="224" y="142.1">4 REG1s3</text>
<text x="224" y="138.3">3 REG1s2</text>
<text x="146.7" y="149.8">C501</text>
<text x="160" y="149.8">R502</text>
<text x="217.7" y="147.4">P04</text>
<text x="224" y="149.8">6 REG1s5</text>
<text x="224" y="146">5 REG1s4</text>
<text x="146.7" y="153.6">100pF</text>
<text x="160" y="153.6">4.7Kohms</text>
<text x="177.9" y="151.7">PS_3V3</text>
<text x="192.8" y="151.7">18</text>
<text x="196.5" y="153.1">A0</text>
<text x="217.7" y="151.2">P05</text>
<text x="217.7" y="155">P06</text>
<text x="224" y="153.6">7 REG1s6</text>
<text x="146.7" y="157.4">50V</text>
<text x="146.7" y="161.2">X7R</text>
<text x="160" y="161.2">0.0625W</text>
<text x="160" y="157.4">1%</text>
<text x="177.9" y="157.4">PS_3V3</text>
<text x="192.8" y="157.4">23</text>
<text x="196.5" y="158.8">A1</text>
<text x="217.7" y="158.8">P07</text>
<text x="223.2" y="161.2">10</text>
<text x="224" y="157.4">8 REG1s7</text>
<text x="229.1" y="161.2">REG2s0</text>
<text x="272.4" y="160.7">REG2s[0:7]</text>
<text x="146.7" y="165">0402</text>
<text x="160" y="165">0402</text>
<text x="177.9" y="163.1">PS_3V3</text>
<text x="192.8" y="163.1">24</text>
<text x="196.5" y="164.5">A2</text>
<text x="217.7" y="162.6">P10</text>
<text x="217.7" y="166.4">P11</text>
<text x="223.2" y="165">11</text>
<text x="229.1" y="165">REG2s1</text>
<text x="245.7" y="163.1">REG2s[0:7]</text>
<text x="177.9" y="172.6">PS_3V3</text>
<text x="192.8" y="172.6">21</text>
<text x="217.7" y="170.2">P12</text>
<text x="223.2" y="172.6">13</text>
<text x="223.2" y="168.8">12</text>
<text x="229.1" y="168.8">REG2s2</text>
<text x="229.1" y="172.6">REG2s3</text>
<text x="179" y="176.4">C502</text>
<text x="196.5" y="174.1">VCC</text>
<text x="217.7" y="174.1">P13</text>
<text x="217.7" y="177.9">P14</text>
<text x="223.2" y="176.4">14</text>
<text x="229.1" y="176.4">REG2s4</text>
<text x="179" y="180.2">0.1uF</text>
<text x="179" y="184">25V</text>
<text x="192.8" y="182.1">25</text>
<text x="196.5" y="183.6">EPAD</text>
<text x="217.7" y="181.7">P15</text>
<text x="217.7" y="185.5">P16</text>
<text x="223.2" y="184">16</text>
<text x="223.2" y="180.2">15</text>
<text x="229.1" y="180.2">REG2s5</text>
<text x="229.1" y="184">REG2s6</text>
<text x="179" y="191.7">0603</text>
<text x="179" y="187.9">X7R</text>
<text x="192.4" y="191.2">16</text>
<text x="193.5" y="187.9">9</text>
<text x="196.5" y="189.3">GND</text>
<text x="217.7" y="189.3">P17</text>
<text x="223.2" y="187.9">17</text>
<text x="229.1" y="187.9">REG2s7</text>
<text x="199.7" y="193.6">TCA9535RTWR</text>
<text x="158.1" y="201.2">I2C_SDA</text>
<text x="192.8" y="201.2">20</text>
<text x="196.5" y="202.6">SDA</text>
<text x="206.3" y="199.3">U501</text>
<text x="217.7" y="202.6">P00</text>
<text x="224" y="201.2">1</text>
<text x="229.1" y="201.2">REG3s0</text>
<text x="245.7" y="203.1">REG3s[0:7]</text>
<text x="272.4" y="200.7">REG3s[0:7]</text>
<text x="158.3" y="205">I2C_SCL</text>
<text x="192.8" y="205">19</text>
<text x="196.5" y="206.4">SCL</text>
<text x="217.7" y="206.4">P01</text>
<text x="224" y="208.8">3</text>
<text x="224" y="205">2 REG3s1</text>
<text x="229.1" y="208.8">REG3s2</text>
<text x="192.8" y="212.6">22</text>
<text x="196.5" y="214">INT</text>
<text x="217.7" y="210.2">P02</text>
<text x="217.7" y="214">P03</text>
<text x="224" y="212.6">4</text>
<text x="229.1" y="212.6">REG3s3</text>
<text x="146.7" y="220.2">C503</text>
<text x="160" y="220.2">R503</text>
<text x="217.7" y="217.9">P04</text>
<text x="217.7" y="221.7">P05</text>
<text x="224" y="220.2">6</text>
<text x="224" y="216.4">5</text>
<text x="229.1" y="216.4">REG3s4</text>
<text x="229.1" y="220.2">REG3s5</text>
<text x="146.7" y="224">100pF</text>
<text x="146.7" y="227.9">50V</text>
<text x="160" y="224">4.7Kohms</text>
<text x="160" y="227.9">1%</text>
<text x="177.9" y="222.1">PS_3V3</text>
<text x="178.8" y="227.9">DGND</text>
<text x="192.8" y="227.9">23</text>
<text x="192.8" y="222.1">18</text>
<text x="196.5" y="223.6">A0</text>
<text x="217.7" y="225.5">P06</text>
<text x="224" y="227.9">8</text>
<text x="224" y="224">7</text>
<text x="229.1" y="224">REG3s6</text>
<text x="229.1" y="227.9">REG3s7</text>
<text x="146.7" y="231.7">X7R</text>
<text x="160" y="231.7">0.0625W</text>
<text x="178.8" y="233.6">DGND</text>
<text x="192.8" y="233.6">24</text>
<text x="196.5" y="229.3">A1</text>
<text x="217.7" y="229.3">P07</text>
<text x="217.7" y="233.1">P10</text>
<text x="223.2" y="231.7">10</text>
<text x="229.1" y="231.7">REG4s0</text>
<text x="245.7" y="233.6">REG4s[0:7]</text>
<text x="272.4" y="231.2">REG4s[0:7]</text>
<text x="146.7" y="235.5">0402</text>
<text x="160" y="235.5">0402</text>
<text x="196.5" y="235">A2</text>
<text x="217.7" y="236.9">P11</text>
<text x="223.2" y="239.3">12</text>
<text x="223.2" y="235.5">11</text>
<text x="229.1" y="235.5">REG4s1</text>
<text x="229.1" y="239.3">REG4s2</text>
<text x="177.9" y="243.1">PS_3V3</text>
<text x="192.8" y="243.1">21</text>
<text x="196.5" y="244.5">VCC</text>
<text x="217.7" y="240.7">P12</text>
<text x="217.7" y="244.5">P13</text>
<text x="223.2" y="243.1">13</text>
<text x="229.1" y="243.1">REG4s3</text>
<text x="179" y="248.8">C504</text>
<text x="217.7" y="248.3">P14</text>
<text x="223.2" y="250.7">15</text>
<text x="223.2" y="246.9">14</text>
<text x="229.1" y="246.9">REG4s4</text>
<text x="229.1" y="250.7">REG4s5</text>
<text x="179" y="252.6">0.1uF</text>
<text x="179" y="256.4">25V</text>
<text x="192.8" y="252.6">25</text>
<text x="196.5" y="254">EPAD</text>
<text x="217.7" y="252.1">P15</text>
<text x="217.7" y="256">P16</text>
<text x="223.2" y="254.5">16</text>
<text x="229.1" y="254.5">REG4s6</text>
<text x="179" y="260.2">X7R</text>
<text x="192.4" y="261.7">16</text>
<text x="193.5" y="258.3">9</text>
<text x="196.5" y="259.8">GND</text>
<text x="217.7" y="259.8">P17</text>
<text x="223.2" y="258.3">17</text>
<text x="229.1" y="258.3">REG4s7</text>
<text x="179" y="264">0603</text>
<text x="199.7" y="264">TCA9535RTWR</text>
</g>
<g font-size="2.2">
<text x="253.9" y="68.5">DGND</text>
<text x="225.4" y="114.2">DGND</text>
<text x="172" y="199.9">DGND</text>
<text x="172" y="276.1">DGND</text>
<text x="337.7" y="285">5</text>
<text x="350.4" y="285">7</text>
<text x="395.8" y="285">31/05/2026</text>
</g>
<g font-size="1.7">
<text x="300.9" y="262.4">TITLE</text>
<text x="300.9" y="273.5">SIZE</text>
<text x="310.8" y="273.5">DWG NO</text>
<text x="400" y="273.5">REV</text>
<text x="300.9" y="283.4">SCALE</text>
<text x="330.6" y="283.4">SHEET</text>
<text x="346.9" y="283.6">of</text>
<text x="386" y="283.3">DATE</text>
</g>
</svg>
